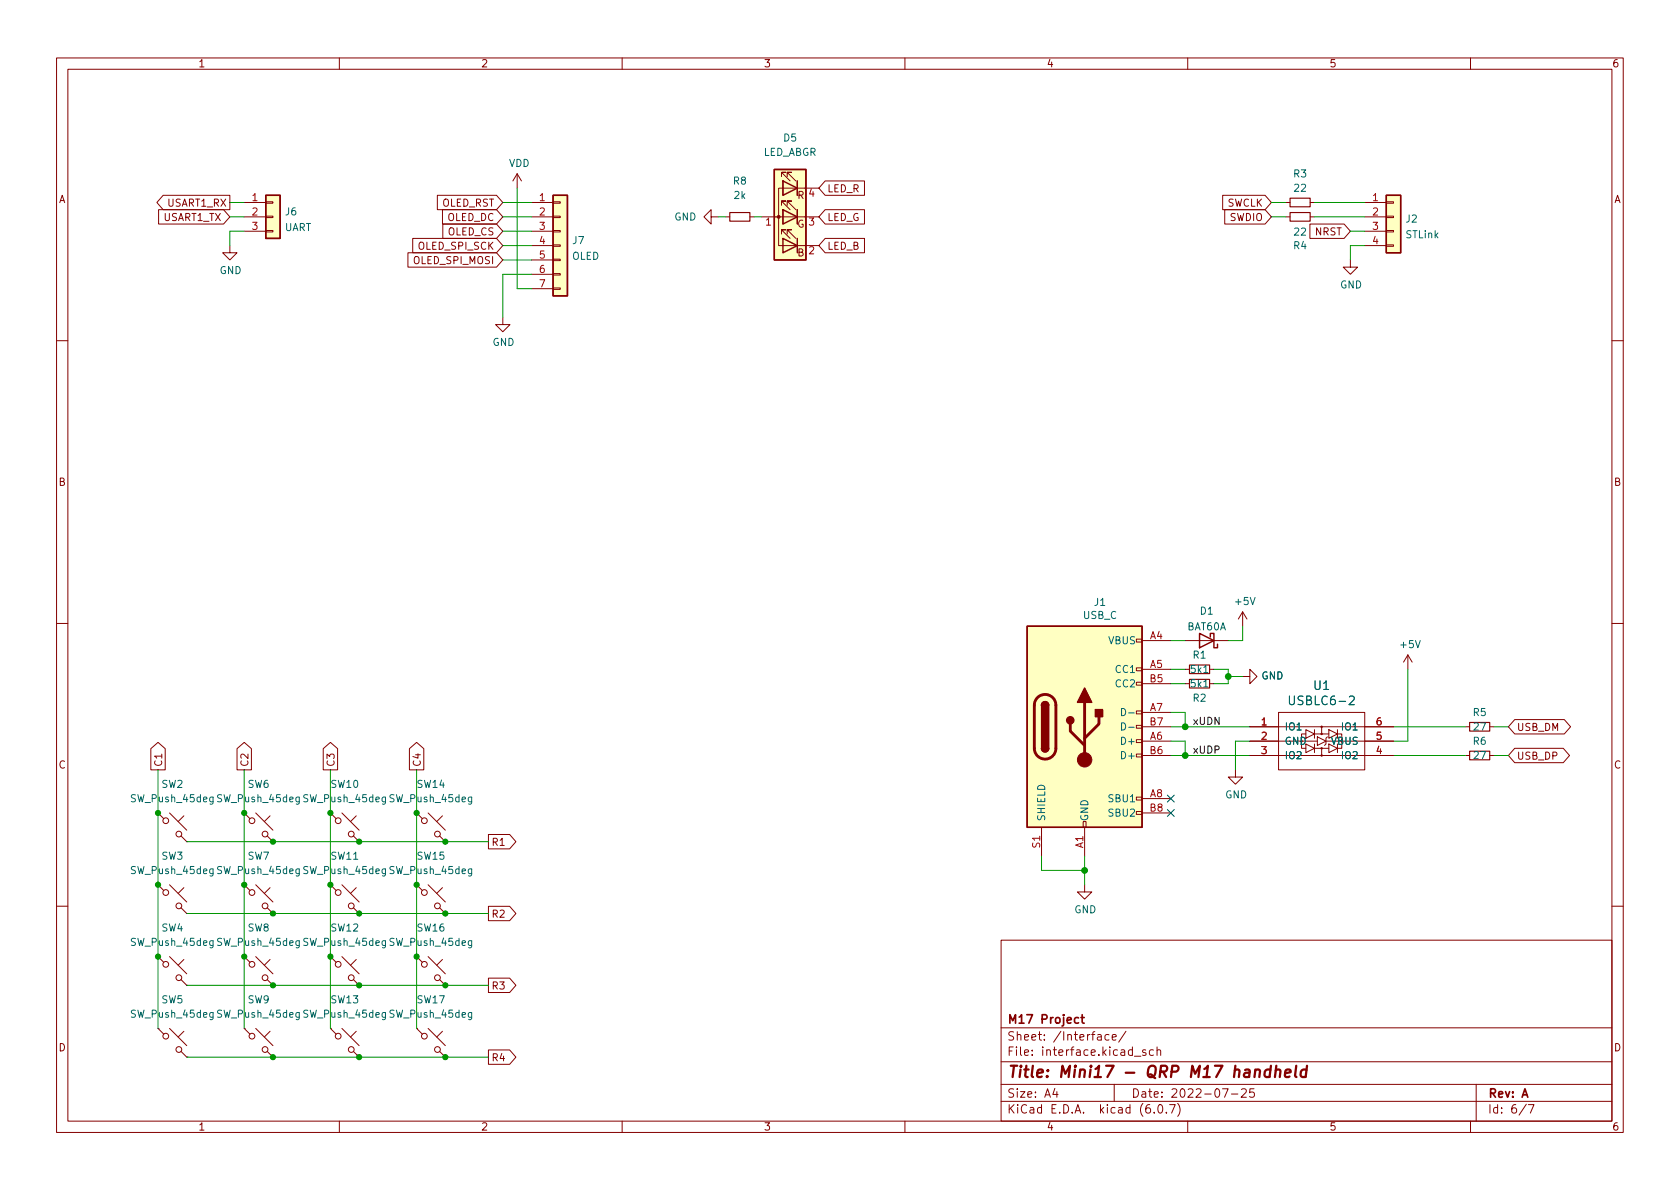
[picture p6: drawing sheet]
<svg xmlns="http://www.w3.org/2000/svg" width="297mm" height="210mm" viewBox="0 0 297 210" stroke-linecap="round" stroke-linejoin="round" font-family="sans-serif">
<g fill="none" stroke="#840000" stroke-width=".18">
<path d="M10 10.2h277v190.1h-277zM12 12.2h273v186.1h-273zM60 10.2v2M110 10.2v2M160 10.2v2M210 10.2v2M260 10.2v2M28 37.1h11.5l1.1 1.2-1.1 1.3h-11.5zM28.8 34.5h11.8v2.6h-11.8l-1.1-1.3zM43.2 38.3h3.8M43.2 35.8h3.8M47 38.2h1.3v.3h-1.3z"/>
<path d="M47 35.7h1.3v.2h-1.3zM77.3 34.5h10.5l1.1 1.3-1.1 1.3h-10.5zM78.2 37.1h9.6l1.1 1.2-1.1 1.3h-9.6zM78.3 39.6h9.5l1.1 1.3-1.1 1.3h-9.5zM91.4 30.7l-.7 1.3M91.4 30.7v2.6M91.4 30.7l.8 1.3M94 38.3h3.8M94 35.8h3.8M97.8 38.2h1.3v.3h-1.3zM97.8 35.7h1.3v.2h-1.3zM125.7 38.3v-1.2l-1.2 1.2 1.2 1.3v-1.3h1.3"/>
<path d="M128.3 38.3h.7M132.6 38.3h.7M134.6 38.3h6.4M138.2 36.3v-.7h.7h-.7l1.5 1.5M138.2 31.2v-.7h.7h-.7l1.5 1.5M138.4 37.1v2.5zM138.4 37.1h.1M138.4 32v2.5zM138.4 32h.1M139.2 36.3v-.7h.8h-.8l1.5 1.5M139.2 31.2v-.7h.8h-.8l1.5 1.5M141 37.1v2.5"/>
<path d="M141 32v2.5M142.2 38.3h2.6M144.8 33.3h-7.1v10.1h7.1M145.9 37.1h6.9v2.5h-6.9l-1.1-1.3zM145.9 32h6.9v2.5h-6.9l-1.1-1.2zM216.2 34.5h7.5l1.1 1.3-1.1 1.3h-7.5zM216.5 37.1h7.2l1.1 1.2-1.1 1.3h-7.2zM227.3 38.3h.8M227.3 35.8h.8M231.6 39.6h6l1.2 1.3-1.2 1.3h-6zM231.6 38.3h.8M231.6 35.8h.8"/>
<path d="M241.3 38.3h3.8M241.3 35.8h3.8M245.1 38.2h1.3v.3h-1.3zM245.1 35.7h1.3v.2h-1.3zM40.6 43.4v1.3h1.3l-1.3 1.3-1.2-1.3h1.2M43.2 40.9h3.8M47 40.8h1.3v.2h-1.3zM72.1 44.7h15.7l1.1 1.3-1.1 1.2h-15.7zM73 42.2h14.8l1.1 1.2-1.1 1.3h-14.8zM88.9 56.1v1.3h1.3l-1.3 1.3-1.3-1.3h1.3M94 43.4h3.8M94 40.9h3.8"/>
<path d="M94 46h3.8M94 48.5h3.8M94 51h3.8M97.8 50.9h1.3v.3h-1.3zM97.8 48.4h1.3v.2h-1.3zM97.8 45.8h1.3v.3h-1.3zM97.8 43.3h1.3v.3h-1.3zM97.8 40.8h1.3v.2h-1.3zM138.2 41.4v-.8h.7h-.7l1.5 1.6M139.2 41.4v-.8h.8h-.8l1.5 1.6M145.9 42.2h6.9v2.5h-6.9l-1.1-1.3zM238.8 46v1.2h1.2l-1.2 1.3-1.3-1.3h1.3"/>
<path d="M241.3 43.4h3.8M241.3 40.9h3.8M245.1 43.3h1.3v.3h-1.3zM245.1 40.8h1.3v.2h-1.3zM10 60.2h2M285 60.2h2M10 110.2h2M200.9 118.1h1v.5h-1zM200.9 113h1v.5h-1zM201.9 113.3h5.1M201.9 118.4h5.1M209.5 113.3h7.7"/>
<path d="M209.5 118.4h.8M213.9 118.4h.7M219.7 119.6h1.3v-1.2l1.2 1.2-1.2 1.3v-1.3M219.7 108.2l-.8 1.3M219.7 108.2v2.5M219.7 108.2l.8 1.3M248.9 115.8l-.7 1.3M248.9 115.8v2.6M248.9 115.8l.8 1.3M285 110.2h2M26.7 132.4l1.2-1.1 1.3 1.1v3.7h-2.5zM41.9 132.4l1.3-1.1 1.3 1.1v3.7h-2.6z"/>
<path d="M57.1 132.4l1.3-1.1 1.3 1.1v3.7h-2.6zM72.4 132.4l1.3-1.1 1.2 1.1v3.7h-2.5zM200.9 133.3h1v.6h-1zM200.9 130.8h1v.5h-1zM200.9 128.3h1v.5h-1zM200.9 125.7h1v.5h-1zM200.9 120.6h1v.6h-1zM201.9 120.9h5.1M201.9 131.1h5.1M201.9 126h5.1M201.9 133.6h5.1M201.9 128.5h5.1"/>
<path d="M209.5 120.9h.8M213.9 120.9h.7M218.4 136.1v1.3h1.3l-1.3 1.3-1.2-1.3h1.2M221 131.1h11.9M221 133.6h25.4M221 128.5h25.4M226.1 126h15.2v10.1h-15.2zM230.9 131.6l1.5 .7-1.5 .8zM230.9 129l1.5 .8-1.5 .8zM232.4 132.3h2.5M232.4 129v1.6M232.4 131.6v1.5"/>
<path d="M232.4 129.8h2.5M232.9 130.3l1.5 .8-1.5 .7zM233.7 128.5v1.3M233.7 132.3v1.3M234.4 131.1h12M234.7 130.3l-.3 .3v1l-.2 .2M234.9 131.6l1.6 .7-1.6 .8zM234.9 129l1.6 .8-1.6 .8zM236.5 129v1.6M236.5 131.6v1.5M259.1 133.6h.7M259.1 128.5h.7"/>
<path d="M263.4 133.6h.8M263.4 128.5h.8M267.8 132.3h8.6l1.1 1.3-1.1 1.3h-8.6l-1.1-1.3zM267.8 127.2h8.8l1.1 1.3-1.1 1.3h-8.8l-1.1-1.3zM27.9 143.8l1.1 1M27.9 143.8h.1M27.9 156.5l1.1 1M27.9 156.5h.1M30 143.8l3 3M30 156.5l3 3M32 147.8l1 1M32.5 144.3l-1 1"/>
<path d="M32.5 157l-1 1M33 148.8h.1M43.2 156.5l1 1M43.2 156.5h.1M43.2 143.8l1 1M43.2 143.8h.1M45.2 156.5l3.1 3M45.2 143.8l3.1 3M47.2 147.8l1.1 1M47.8 157l-1.1 1M47.8 144.3l-1.1 1M48.3 148.8h.1"/>
<path d="M58.4 156.5l1 1M58.4 156.5h.1M58.4 143.8l1 1M58.4 143.8h.1M60.5 156.5l3 3M60.5 143.8l3 3M62.5 147.8l1 1M63 157l-1 1M63 144.3l-1 1M63.5 148.8h.1M73.7 156.5l1 1M73.7 156.5h.1"/>
<path d="M73.7 143.8l1 1M73.7 143.8h.1M75.7 156.5l3 3M75.7 143.8l3 3M77.7 147.8l1 1M78.2 157l-1 1M78.2 144.3l-1 1M78.7 148.8h.1M86.4 147.6h3.7l1.1 1.2-1.1 1.3h-3.7zM184.1 146.3v5.1M191.5 145.3h.5v1h-.5zM191.8 156.5v1.2h1.2l-1.2 1.3-1.3-1.3h1.3"/>
<path d="M191.8 146.3v5.1M200.9 143.5h1v.5h-1zM200.9 141h1v.5h-1zM201.9 141.2h5.1M201.9 143.8h5.1M10 160.2h2M27.9 169.2l1.1 1M27.9 169.2h.1M30 169.2l3 3M32 173.2l1 1M32 160.5l1 1M32.5 169.7l-1 1"/>
<path d="M33 174.2h.1M33 161.5h.1M43.2 169.2l1 1M43.2 169.2h.1M45.2 169.2l3.1 3M47.2 160.5l1.1 1M47.2 173.2l1.1 1M47.8 169.7l-1.1 1M48.3 161.5h.1M48.3 174.2h.1M58.4 169.2l1 1M58.4 169.2h.1"/>
<path d="M60.5 169.2l3 3M62.5 160.5l1 1M62.5 173.2l1 1M63 169.7l-1 1M63.5 161.5h.1M63.5 174.2h.1M73.7 169.2l1 1M73.7 169.2h.1M75.7 169.2l3 3M77.7 160.5l1 1M77.7 173.2l1 1M78.2 169.7l-1 1"/>
<path d="M78.7 161.5h.1M78.7 174.2h.1M86.4 160.3h3.7l1.1 1.2-1.1 1.3h-3.7zM86.4 173h3.7l1.1 1.2-1.1 1.3h-3.7zM177 166.3h108v32h-108zM285 160.2h2M27.9 181.9l1.1 1M27.9 181.9h.1M30 181.9l3 3M32 185.9l1 1M32.5 182.4l-1 1M33 186.9h.1"/>
<path d="M43.2 181.9l1 1M43.2 181.9h.1M45.2 181.9l3.1 3M47.2 185.9l1.1 1M47.8 182.4l-1.1 1M48.3 186.9h.1M58.4 181.9l1 1M58.4 181.9h.1M60 198.3v2M60.5 181.9l3 3M62.5 185.9l1 1M63 182.4l-1 1"/>
<path d="M63.5 186.9h.1M73.7 181.9l1 1M73.7 181.9h.1M75.7 181.9l3 3M77.7 185.9l1 1M78.2 182.4l-1 1M78.7 186.9h.1M86.4 185.7h3.7l1.1 1.2-1.1 1.3h-3.7zM110 198.3v2M160 198.3v2M177 194.8h108M177 191.8h108"/>
<path d="M177 187.8h108M177 181.8h108M186.5 192.5l-.4 1h1M186.9 193v1M194.1 183h.5l.1 .9M194.7 183.3l-.5 .1a.29 .29 0 0 0-.2 .2 .29 .29 0 0 0 .2 .3h.5M196.1 183l-.5-.1-.2 .3v.4l.1 .3h.6M196.6 183.4l.8-.1-.1-.3-.4-.1-.3 .2 .1 .8h.6M197 191.8v3M199.1 182.4l-1.3 1.9M200.6 186.8h1.1M202.6 185.7l-.4-.1-.2 .2 .1 .3 .5 .1v.4h-.6"/>
<path d="M203.9 185.7l-.4-.1-.3 .3v.4l.2 .3h.5M204.1 196.7v.1M204.6 185.8l.2-.2 .3 .1 .1 .9M204.6 185.1v1.5M204.9 195.4l.2-.1a.81 .81 0 0 1 .6 .7 .81 .81 0 0 1-.3 .8h-.2a.81 .81 0 0 1-.6-.6 .81 .81 0 0 1 .3-.8zM206.2 196.7v.1M206.8 195.3h1l-.7 1.5M208.2 195.1a1.72 1.72 0 0 1 0 2.3M210 198.3v2M216.1 192.5h1l-.6 1.5M217.7 193.5h1.2M219.5 192.7l.6-.2 .2 .2 .1 .3-1 1h1"/>
<path d="M221.7 192.5h-.7l-.1 .7 .2-.1 .5 .1 .2 .2-.1 .5-.2 .1-.6-.1M260 198.3v2M261 191.8v6.5M269.9 195.3l-1.3 1.9M270.2 195.3h1l-.6 1.5"/>
<circle cx="233.7" cy="133.6" r=".13"/>
<circle cx="233.7" cy="129.8" r=".13"/>
<circle cx="233.7" cy="132.3" r=".13"/>
<circle cx="233.7" cy="128.5" r=".13"/>
<circle cx="29.3" cy="145.1" r=".51"/>
<circle cx="29.3" cy="157.8" r=".51"/>
<circle cx="31.6" cy="147.5" r=".51"/>
<circle cx="44.6" cy="145.1" r=".51"/>
<circle cx="44.6" cy="157.8" r=".51"/>
<circle cx="46.9" cy="147.5" r=".51"/>
<circle cx="59.8" cy="145.1" r=".51"/>
<circle cx="59.8" cy="157.8" r=".51"/>
<circle cx="62.1" cy="147.5" r=".51"/>
<circle cx="75" cy="145.1" r=".51"/>
<circle cx="75" cy="157.8" r=".51"/>
<circle cx="77.3" cy="147.5" r=".51"/>
<circle cx="29.3" cy="170.5" r=".51"/>
<circle cx="31.6" cy="172.9" r=".51"/>
<circle cx="31.6" cy="160.2" r=".51"/>
<circle cx="44.6" cy="170.5" r=".51"/>
<circle cx="46.9" cy="160.2" r=".51"/>
<circle cx="46.9" cy="172.9" r=".51"/>
<circle cx="59.8" cy="170.5" r=".51"/>
<circle cx="62.1" cy="160.2" r=".51"/>
<circle cx="62.1" cy="172.9" r=".51"/>
<circle cx="75" cy="170.5" r=".51"/>
<circle cx="77.3" cy="172.9" r=".51"/>
<circle cx="77.3" cy="160.2" r=".51"/>
<circle cx="29.3" cy="183.2" r=".51"/>
<circle cx="31.6" cy="185.6" r=".51"/>
<circle cx="44.6" cy="183.2" r=".51"/>
<circle cx="46.9" cy="185.6" r=".51"/>
<circle cx="59.8" cy="183.2" r=".51"/>
<circle cx="62.1" cy="185.6" r=".51"/>
<circle cx="75" cy="183.2" r=".51"/>
<circle cx="77.3" cy="185.6" r=".51"/>
</g>
<path d="M224.6 189.2a.66 .66 0 0 0-1 .3v.6l.1 .3 .2 .1 .6-.1M224.7 188.5l-.2 2M225.6 189.3a.49 .49 0 0 1 .8 .1l-.1 1.1M225.7 188.5l-.3 2M227.2 189.8l1-.2-.1-.4-.1-.1-.6 .1-.2 1 .2 .3 .6-.1M229.2 188.5l-.2 1.7 .2 .3M231 189.2a.66 .66 0 0 0-1 .3l-.1 .6 .2 .3 .2 .1 .6-.1M231.1 188.5l-.3 2" fill="none" stroke="#840000" stroke-width=".4"/>
<path d="M191.1 179.9h.6M191.3 179.4v1.3l.4 .2M190.7 180l-.4-.1-.3 .3v.4l.1 .3h.6" fill="none" stroke="#840000" stroke-width=".3"/>
<g fill="none" stroke="#006464" stroke-width=".18">
<path d="M198.3 125.3a.64 .64 0 0 1 .7 .6 .64 .64 0 0 1-.7 .7zM198.3 127.8a.64 .64 0 0 1 .7 .7 .64 .64 0 0 1-.7 .6zM199.6 126.1h.9M199.6 128.6h.9M238.6 123.2l.6-.1 .2 .1v.3l-.9 1.1h.9M37.7 140.9v1.1l-.3 .2h-.3M37.7 141l-.4-.1-.2 .3 .1 .5h.5M37.7 153.6v1.1l-.3 .2h-.3M37.7 153.7l-.4-.1-.2 .3 .1 .5h.5M52.9 153.6v1.1l-.2 .2h-.3M52.9 153.7l-.3-.1-.3 .3 .1 .5h.5M52.9 140.9v1.1l-.2 .2h-.3"/>
<path d="M52.9 141l-.3-.1-.3 .3 .1 .5h.5M68.2 153.6v1.1l-.3 .2h-.3M68.2 153.7l-.4-.1-.2 .3 .1 .5h.5M68.2 140.9v1.1l-.3 .2h-.3M68.2 141l-.4-.1-.2 .3 .1 .5h.5M83.4 153.6v1.1l-.2 .2h-.3M83.4 153.7l-.4-.1-.2 .3 .1 .5h.5M83.4 140.9v1.1l-.2 .2h-.3M83.4 141l-.4-.1-.2 .3 .1 .5h.5M37.7 179v1.1l-.3 .2h-.3M37.7 179.1l-.4-.1-.2 .3 .1 .5h.5M37.7 166.3v1.1l-.3 .2h-.3"/>
<path d="M37.7 166.4l-.4-.1-.2 .3 .1 .5h.5M52.9 166.3v1.1l-.2 .2h-.3M52.9 166.4l-.3-.1-.3 .3 .1 .5h.5M52.9 179v1.1l-.2 .2h-.3M52.9 179.1l-.3-.1-.3 .3 .1 .5h.5M68.2 179v1.1l-.3 .2h-.3M68.2 179.1l-.4-.1-.2 .3 .1 .5h.5M68.2 166.3v1.1l-.3 .2h-.3M68.2 166.4l-.4-.1-.2 .3 .1 .5h.5M83.4 179v1.1l-.2 .2h-.3M83.4 179.1l-.4-.1-.2 .3 .1 .5h.5M83.4 166.3v1.1l-.2 .2h-.3"/>
<path d="M83.4 166.4l-.4-.1-.2 .3 .1 .5h.5"/>
</g>
<g fill="#ffffc2" stroke="#ffffc2" stroke-width=".18">
<path d="M136.9 30h5.6v16h-5.6z"/>
<path d="M97.8 34.5h2.5v17.8h-2.5z"/>
<path d="M181.6 110.7h20.3v35.6h-20.3z"/>
<path d="M245.1 34.5h2.5v10.2h-2.5z"/>
<path d="M47 34.5h2.5v7.7h-2.5z"/>
</g>
<g fill="none" stroke="#840000" stroke-width=".25">
<path d="M47 34.5h2.5v7.7h-2.5zM97.8 34.5h2.5v17.8h-2.5zM136.9 30h5.6v16h-5.6zM138.4 37.1l2.6 1.2-2.6 1.3zM138.4 32l2.6 1.3-2.6 1.2zM141 32v2.5M141 37.1v2.5M245.1 34.5h2.5v10.2h-2.5zM138.4 42.2l2.6 1.2-2.6 1.3zM141 42.2v2.5M181.6 110.7h20.3v35.6h-20.3zM212.1 112l2.5 1.3-2.5 1.2z"/>
<path d="M214 112.6v-.6h.6v2.5h.7v-.6M184.1 132.3a.64 .64 0 0 0 .7 .7 .64 .64 0 0 0 .6-.7M184.1 124.7a.64 .64 0 0 1 .7-.6 .64 .64 0 0 1 .6 .6"/>
</g>
<g fill="#840000" stroke="#840000" stroke-width=".18">
<circle cx="137.7" cy="38.3" r=".25"/>
<circle cx="191.8" cy="134.4" r="1.27"/>
</g>
<path d="M129 37.6h3.6v1.5h-3.6zM228.1 37.6h3.5v1.5h-3.5zM228.1 35h3.5v1.6h-3.5zM210.3 117.6h3.6v1.5h-3.6zM210.3 120.1h3.6v1.6h-3.6zM259.8 127.8h3.6v1.5h-3.6zM259.8 132.8h3.6v1.6h-3.6z" fill="none" stroke="#840000" stroke-width=".2"/>
<path d="M183.4 123.4a1.91 1.91 0 0 1 2.1-.5 1.91 1.91 0 0 1 1.2 1.8v7.6a1.91 1.91 0 0 1-1.9 1.9 1.91 1.91 0 0 1-1.9-1.9v-7.8l.2-.6zM189.2 128v1.3l2.6 2.5M191.8 124.2v10.2M194.3 126.7v1.3l-2.5 2.6" fill="none" stroke="#840000" stroke-width=".51"/>
<g fill="#840000" stroke="#840000" stroke-width=".25">
<path d="M184.1 132.3h1.3a.64 .64 0 0 1-.6 .7 .64 .64 0 0 1-.7-.7z"/>
<path d="M184.1 124.7h1.3v7.6h-1.3z"/>
<path d="M184.3 124.3a.64 .64 0 0 1 .7-.2 .64 .64 0 0 1 .4 .6h-1.3z"/>
<path d="M191.8 121.7l1.2 2.5h-2.5z"/>
<path d="M193.7 125.5h1.2v1.2h-1.2z"/>
<circle cx="189.2" cy="127.4" r=".63"/>
</g>
<g fill="none" stroke="#009600" stroke-width=".18">
<path d="M40.6 38.3h2.6M40.6 35.8h2.6M88.9 38.3h5.1M88.9 35.8h5.1M91.4 33.3v17.7h2.6M127 38.3h1.3M133.3 38.3h1.3M224.8 38.3h2.5M224.8 35.8h2.5M232.4 38.3h8.9M232.4 35.8h8.9M43.2 40.9h-2.6v2.5"/>
<path d="M88.9 40.9h5.1M88.9 43.4h5.1M88.9 46h5.1M94 48.5h-5.1v7.6M238.8 40.9h2.5M241.3 43.4h-2.5v2.6M207 113.3h2.5M207 118.4h2.5M214.6 118.4h2.6v2.5h-2.6M217.2 119.6h2.5M219.7 110.7v2.6h-2.5M248.9 118.4v12.7h-2.5"/>
<path d="M27.9 136.1v45.8M43.2 136.1v45.8M58.4 136.1v45.8M73.7 136.1v45.8M207 120.9h2.5M207 133.6h14M207 128.5h14M207 126h2.5v2.5M207 131.1h2.5v2.5M221 131.1h-2.6v5M246.4 133.6h12.7M246.4 128.5h12.7"/>
<path d="M264.2 133.6h2.5M264.2 128.5h2.5M33 148.8h53.4M184.1 151.4v2.5h7.7M191.8 151.4v5.1M33 174.2h53.4M33 161.5h53.4M33 186.9h53.4"/>
</g>
<path d="M206.4 143.1l1.2 1.3M206.4 140.6l1.2 1.2M207.6 143.1l-1.2 1.3M207.6 140.6l-1.2 1.2" fill="none" stroke="#000084" stroke-width=".18"/>
<g fill="#009600" stroke="#009600" stroke-width=".18">
<circle cx="58.4" cy="169.2" r=".46"/>
<circle cx="48.3" cy="161.5" r=".46"/>
<circle cx="58.4" cy="156.5" r=".46"/>
<circle cx="27.9" cy="169.2" r=".46"/>
<circle cx="27.9" cy="156.5" r=".46"/>
<circle cx="48.3" cy="186.9" r=".46"/>
<circle cx="48.3" cy="174.2" r=".46"/>
<circle cx="43.2" cy="169.2" r=".46"/>
<circle cx="43.2" cy="156.5" r=".46"/>
<circle cx="78.7" cy="148.8" r=".46"/>
<circle cx="209.6" cy="128.5" r=".51"/>
<circle cx="209.6" cy="133.6" r=".51"/>
<circle cx="191.8" cy="153.9" r=".51"/>
<circle cx="27.9" cy="143.8" r=".46"/>
<circle cx="43.2" cy="143.8" r=".46"/>
<circle cx="58.4" cy="143.8" r=".46"/>
<circle cx="48.3" cy="148.8" r=".46"/>
<circle cx="63.5" cy="148.8" r=".46"/>
<circle cx="73.7" cy="143.8" r=".46"/>
<circle cx="217.2" cy="119.6" r=".51"/>
<circle cx="63.5" cy="161.5" r=".46"/>
<circle cx="63.5" cy="174.2" r=".46"/>
<circle cx="73.7" cy="169.2" r=".46"/>
<circle cx="73.7" cy="156.5" r=".46"/>
<circle cx="78.7" cy="186.9" r=".46"/>
<circle cx="78.7" cy="174.2" r=".46"/>
<circle cx="78.7" cy="161.5" r=".46"/>
<circle cx="63.5" cy="186.9" r=".46"/>
</g>
<text font-size="2.8" fill="#840000" x="178" y="190.6">Title: Mini17 - QRP M17 handheld</text>
<g font-size="2.1" fill="#006464">
<text x="228.5" y="124.7">USBLC6-2</text>
<text x="232.3" y="122">U1</text>
</g>
<g font-size="2.1" fill="#840000">
<text x="178" y="184">Sheet: /Interface/</text>
<text x="178" y="181">M17 Project</text>
<text x="178" y="186.7">File: interface.kicad_sch</text>
<text x="178" y="196.9">KiCad E.D.A. kicad (6.0.7)</text>
<text x="178" y="194.1">Size: A4</text>
<text x="200" y="194.1">Date: 2022-07-25</text>
<text x="263" y="194.1">Rev: A</text>
<text x="263" y="196.9">Id: 6/7</text>
</g>
<g font-size="1.8" fill="#840000">
<text x="35" y="11.9">1</text>
<text x="85" y="11.9">2</text>
<text x="135" y="11.9">3</text>
<text x="185" y="11.9">4</text>
<text x="235" y="11.9">5</text>
<text x="285" y="11.9">6</text>
<text x="10.3" y="35.9">A</text>
<text x="141" y="35.2">R</text>
<text x="146.2" y="34">LED_R</text>
<text x="285.3" y="35.9">A</text>
<text x="28.9" y="39.1">USART1_TX</text>
<text x="29.6" y="36.5">USART1_RX</text>
<text x="78" y="36.5">OLED_RST</text>
<text x="79" y="39.1">OLED_DC</text>
<text x="79.1" y="41.6">OLED_CS</text>
<text x="140.9" y="40.3">G</text>
<text x="146.2" y="39.1">LED_G</text>
<text x="216.9" y="36.5">SWCLK</text>
<text x="217.4" y="39.1">SWDIO</text>
<text x="232.5" y="41.6">NRST</text>
<text x="73.2" y="46.7">OLED_SPI_MOSI</text>
<text x="74" y="44.2">OLED_SPI_SCK</text>
<text x="141" y="45.3">B</text>
<text x="146.2" y="44.2">LED_B</text>
<text x="10.3" y="85.9">B</text>
<text x="285.3" y="85.9">B</text>
<text x="268.1" y="129.2">USB_DM</text>
<text x="10.3" y="135.9">C</text>
<text x="28.7" y="135.7" transform="rotate(-90 28.7 135.7)">C1</text>
<text x="43.9" y="135.7" transform="rotate(-90 43.9 135.7)">C2</text>
<text x="59.1" y="135.7" transform="rotate(-90 59.1 135.7)">C3</text>
<text x="74.4" y="135.7" transform="rotate(-90 74.4 135.7)">C4</text>
<text x="268.1" y="134.3">USB_DP</text>
<text x="285.3" y="135.9">C</text>
<text x="86.8" y="149.6">R1</text>
<text x="86.8" y="162.3">R2</text>
<text x="86.8" y="175">R3</text>
<text x="10.3" y="185.9">D</text>
<text x="285.3" y="185.9">D</text>
<text x="86.8" y="187.7">R4</text>
<text x="35" y="199.9">1</text>
<text x="85" y="199.9">2</text>
<text x="135" y="199.9">3</text>
<text x="185" y="199.9">4</text>
<text x="235" y="199.9">5</text>
<text x="285" y="199.9">6</text>
</g>
<g font-size="1.8" fill="#006464">
<text x="90" y="29.5">VDD</text>
<text x="134.8" y="27.6">LED_ABGR</text>
<text x="138.6" y="25">D5</text>
<text x="129.7" y="32.6">R8</text>
<text x="129.8" y="35.2">2k</text>
<text x="228.7" y="31.4">R3</text>
<text x="228.9" y="33.9">22</text>
<text x="50.2" y="40.8">UART</text>
<text x="50.5" y="38.1">J6</text>
<text x="119.2" y="39">GND</text>
<text x="228.9" y="41.7">22</text>
<text x="248.6" y="39.3">J2</text>
<text x="101.1" y="45.9">OLED</text>
<text x="101.3" y="43.2">J7</text>
<text x="228.7" y="44.1">R4</text>
<text x="248.5" y="42.1">STLink</text>
<text x="38.8" y="48.5">GND</text>
<text x="236.9" y="51">GND</text>
<text x="87.1" y="61.2">GND</text>
<text x="193.5" y="107.1">J1</text>
<text x="218.5" y="107">+5V</text>
<text x="191.5" y="109.4">USB_C</text>
<text x="196" y="113.9">VBUS</text>
<text x="209.9" y="111.5">BAT60A</text>
<text x="212.2" y="108.7">D1</text>
<text x="197.4" y="119">CC1</text>
<text x="210.6" y="119">5k1</text>
<text x="211" y="116.5">R1</text>
<text x="247.7" y="114.6">+5V</text>
<text x="197.4" y="121.5">CC2</text>
<text x="210.6" y="121.5">5k1</text>
<text x="211" y="124.1">R2</text>
<text x="223" y="120.1">GND</text>
<text x="198.6" y="131.7">D+</text>
<text x="227.1" y="129.2">IO1</text>
<text x="227.1" y="131.7">GND</text>
<text x="235.4" y="131.7">VBUS</text>
<text x="237.4" y="129.2">IO1</text>
<text x="260.5" y="126.6">R5</text>
<text x="260.5" y="131.7">R6</text>
<text x="260.6" y="129.2">27</text>
<text x="198.6" y="134.2">D+</text>
<text x="227.1" y="134.2">IO2</text>
<text x="237.4" y="134.2">IO2</text>
<text x="260.6" y="134.2">27</text>
<text x="23.4" y="141.9">SW_Push_45deg</text>
<text x="28.6" y="139.3">SW2</text>
<text x="38.6" y="141.9">SW_Push_45deg</text>
<text x="43.8" y="139.3">SW6</text>
<text x="53.8" y="141.9">SW_Push_45deg</text>
<text x="58.6" y="139.3">SW10</text>
<text x="69.1" y="141.9">SW_Push_45deg</text>
<text x="73.8" y="139.3">SW14</text>
<text x="196.2" y="141.9">SBU1</text>
<text x="216.6" y="141.2">GND</text>
<text x="184.8" y="145.3" transform="rotate(-90 184.8 145.3)">SHIELD</text>
<text x="192.4" y="145.3" transform="rotate(-90 192.4 145.3)">GND</text>
<text x="196.2" y="144.4">SBU2</text>
<text x="23.4" y="154.6">SW_Push_45deg</text>
<text x="28.6" y="152">SW3</text>
<text x="38.6" y="154.6">SW_Push_45deg</text>
<text x="43.8" y="152">SW7</text>
<text x="53.8" y="154.6">SW_Push_45deg</text>
<text x="58.6" y="152">SW11</text>
<text x="69.1" y="154.6">SW_Push_45deg</text>
<text x="73.8" y="152">SW15</text>
<text x="189.9" y="161.5">GND</text>
<text x="23.4" y="167.3">SW_Push_45deg</text>
<text x="28.6" y="164.7">SW4</text>
<text x="38.6" y="167.3">SW_Push_45deg</text>
<text x="43.8" y="164.7">SW8</text>
<text x="53.8" y="167.3">SW_Push_45deg</text>
<text x="58.6" y="164.7">SW12</text>
<text x="69.1" y="167.3">SW_Push_45deg</text>
<text x="73.8" y="164.7">SW16</text>
<text x="23.4" y="180">SW_Push_45deg</text>
<text x="28.6" y="177.4">SW5</text>
<text x="38.6" y="180">SW_Push_45deg</text>
<text x="43.8" y="177.4">SW9</text>
<text x="53.8" y="180">SW_Push_45deg</text>
<text x="58.6" y="177.4">SW13</text>
<text x="69.1" y="180">SW_Push_45deg</text>
<text x="73.8" y="177.4">SW17</text>
</g>
<g font-size="1.8" fill="#a90000">
<text x="44.6" y="35.6">1</text>
<text x="95.4" y="35.6">1</text>
<text x="143" y="34.8">4</text>
<text x="242.7" y="35.6">1</text>
<text x="44.6" y="38.1">2</text>
<text x="44.6" y="40.6">3</text>
<text x="95.4" y="38.1">2</text>
<text x="95.4" y="40.6">3</text>
<text x="135.4" y="39.9">1</text>
<text x="143" y="39.9">3</text>
<text x="242.7" y="38.1">2</text>
<text x="242.7" y="40.6">3</text>
<text x="95.4" y="43.2">4</text>
<text x="95.4" y="45.7">5</text>
<text x="143" y="45">2</text>
<text x="242.7" y="43.2">4</text>
<text x="95.4" y="48.3">6</text>
<text x="95.4" y="50.8">7</text>
<text x="203.3" y="113">A4</text>
<text x="203.3" y="118.1">A5</text>
<text x="203.3" y="125.7">A7</text>
<text x="203.3" y="120.6">B5</text>
<text x="203.3" y="130.8">A6</text>
<text x="203.3" y="128.3">B7</text>
<text x="223" y="128.3">1</text>
<text x="223" y="130.8">2</text>
<text x="243.3" y="130.8">5</text>
<text x="243.3" y="128.3">6</text>
<text x="203.3" y="133.3">B6</text>
<text x="223" y="133.3">3</text>
<text x="243.3" y="133.3">4</text>
<text x="203.3" y="141">A8</text>
<text x="203.3" y="143.5">B8</text>
<text x="183.9" y="149.9" transform="rotate(-90 183.9 149.9)">S1</text>
<text x="191.5" y="150" transform="rotate(-90 191.5 150)">A1</text>
</g>
<g font-size="1.8" fill="#0f0f0f">
<text x="210.8" y="128.2">xUDN</text>
<text x="210.8" y="133.2">xUDP</text>
</g>
</svg>
